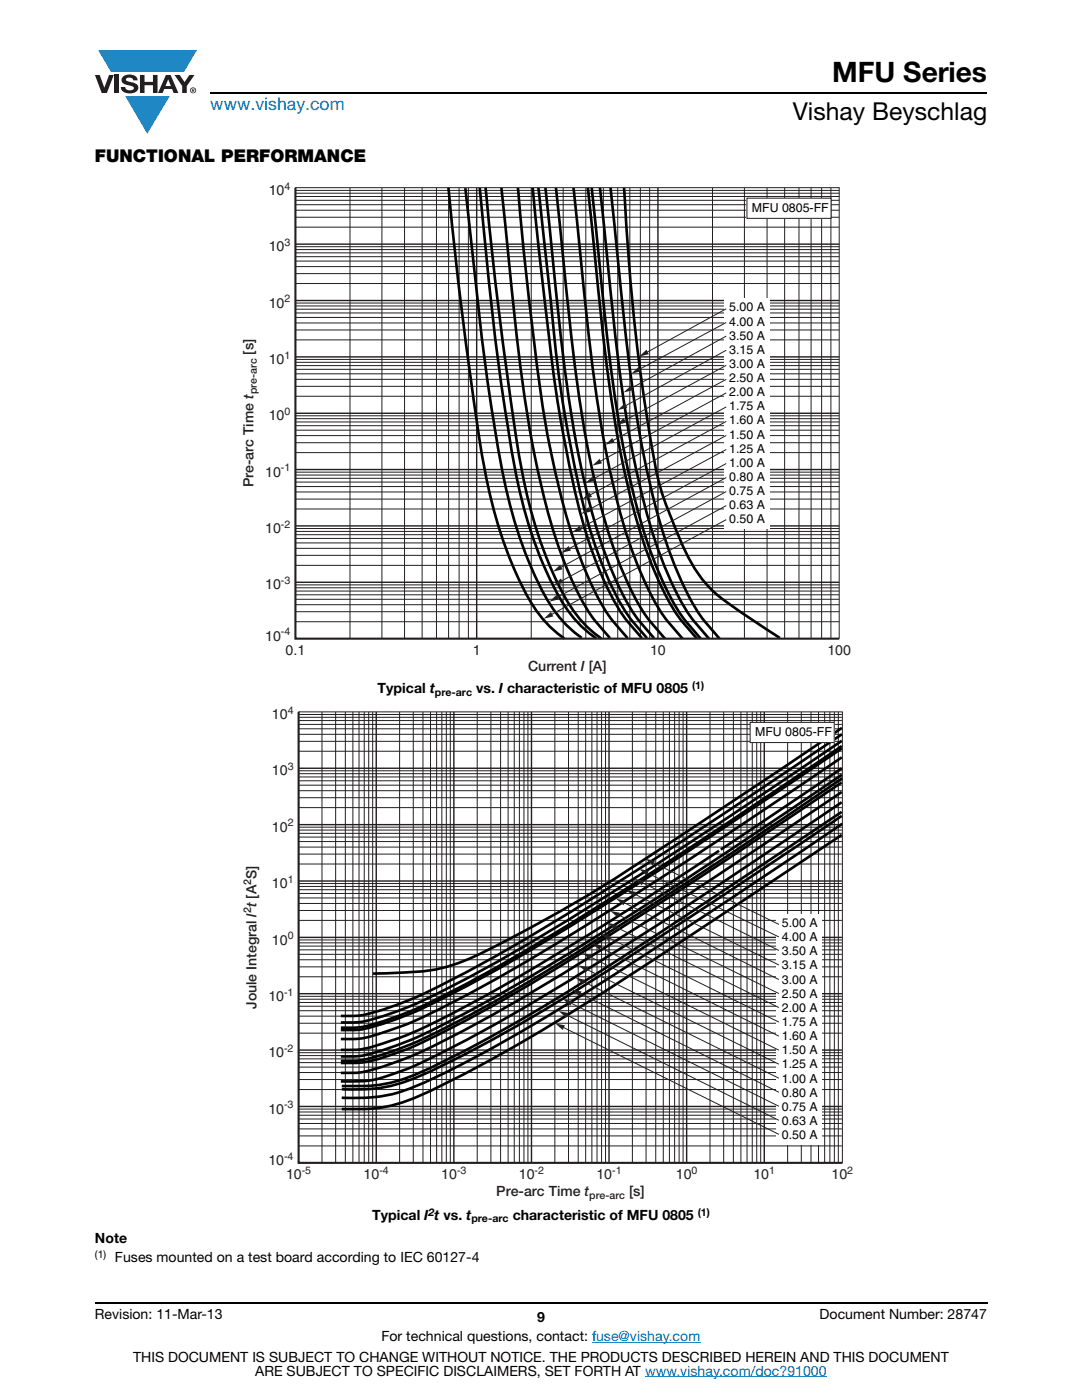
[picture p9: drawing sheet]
<svg xmlns="http://www.w3.org/2000/svg" width="216mm" height="279mm" viewBox="0 0 216 279" stroke-linecap="round" stroke-linejoin="round" font-family="sans-serif">
<g fill="#0a7fc3">
<path d="M19.6 10h19.7l-2.6 4.3h-1.1h-13.5z"/>
<path d="M25 19.2h8.9l-4.5 7.5z"/>
</g>
<g fill="#231f20">
<path d="M18.9 15h1l.9 2.5 1-2.5h.9l-1.4 3.6h-1z"/>
<path d="M22.9 15h.9v3.6h-.9z"/>
<path d="M24.6 15.3a2.1 2.1 0 0 1 2.8 .3l.1 .4h-.9a.79 .79 0 0 0-.7-.5 .79 .79 0 0 0-.8 .4l.3 .3 1 .2a1.08 1.08 0 0 1 1.2 1 1.08 1.08 0 0 1-1.1 1.2 1.73 1.73 0 0 1-2.4-1.2h.9a.96 .96 0 0 0 .8 .6 .96 .96 0 0 0 .9-.4 1.31 1.31 0 0 0-1.2-.6 1.03 1.03 0 0 1-1.1-.6 1.03 1.03 0 0 1 .2-1.1z"/>
<path d="M27.9 15h.9v1.3h1.7v-1.3h.9v3.6h-.9v-1.6h-1.7v1.6h-.9z"/>
<path d="M34.8 15h1.1l.9 1.4 1-1.4h1l-1.5 2.2v1.4h-.9v-1.4z"/>
<path d="M33.6 15.9l.5 1.3h-1.1zM33.1 15l-1.6 3.6h1l.3-.8h1.5l.3 .8h1l-1.6-3.6z"/>
<path d="M38.1 18a.46 .46 0 0 1 .9 0 .46 .46 0 0 1-.9 0zM37.9 18a.6 .6 0 0 0 1.2 0 .6 .6 0 0 0-1.2 0z"/>
<path d="M38.4 17.8h.2v.2h-.2zM38.3 17.7v.7h.1v-.3l.4 .3-.2-.3 .2-.2-.1-.2z"/>
</g>
<path d="M42 18.6h155M18.9 260h178.1" fill="none" stroke="#000" stroke-width=".36"/>
<path d="M118.1 267.9h21.7M128.7 274.8h36.3" fill="none" stroke="#007ec4" stroke-width=".2"/>
<path d="M48.2 36.2h121.6v98.4h-121.6z" fill="#fff"/>
<g fill="none" stroke="#231f20" stroke-width=".2">
<path d="M58.9 40h108.6M58.9 39.2h108.6M58.9 38.6h108.6M58.9 38h108.6M58.9 37.5h.1M58.9 37.5h108.6v90M69.8 37.5v90M76.2 37.5v90M80.7 37.5v90M84.2 37.5v90M87.1 37.5v90M89.5 37.5v90"/>
<path d="M91.6 37.5v90M93.5 37.5v90M106 37.5v90M112.4 37.5v90M116.9 37.5v90M120.4 37.5v90M123.3 37.5v90M125.7 37.5v90M127.8 37.5v90M129.6 37.5v90M142.2 37.5v90M148.5 37.5v90"/>
<path d="M153.1 37.5v90M156.6 37.5v90M159.4 37.5v90M161.8 37.5v90M163.9 37.5v90M165.8 37.5v90M58.9 56.6h108.6M58.9 54.6h108.6M58.9 53.2h108.6M58.9 52.1h108.6M58.9 51.2h108.6M58.9 50.5h108.6"/>
<path d="M58.9 49.8h108.6M58.9 49.2h108.6M58.9 45.3h108.6M58.9 43.4h108.6M58.9 42h108.6M58.9 40.9h108.6M58.9 79.1h108.6M58.9 77.1h108.6M58.9 75.7h108.6M58.9 74.6h108.6M58.9 73.7h108.6M58.9 73h108.6"/>
<path d="M58.9 72.3h108.6M58.9 71.7h108.6M58.9 67.8h108.6M58.9 65.9h108.6M58.9 64.5h108.6M58.9 63.4h108.6M58.9 62.5h108.6M58.9 61.7h108.6M58.9 61.1h108.6M58.9 60.5h108.6M58.9 99.6h108.6M58.9 98.2h108.6"/>
<path d="M58.9 97.1h108.6M58.9 96.2h108.6M58.9 95.5h108.6M58.9 94.8h108.6M58.9 94.2h108.6M58.9 90.3h108.6M58.9 88.4h108.6M58.9 86.9h108.6M58.9 85.9h108.6M58.9 85h108.6M58.9 84.2h108.6M58.9 83.6h108.6"/>
<path d="M58.9 83h108.6M58.9 119.6h108.6M58.9 118.7h108.6M58.9 118h108.6M58.9 117.3h108.6M58.9 116.7h108.6M58.9 112.8h108.6M58.9 110.8h108.6M58.9 109.4h108.6M58.9 108.4h108.6M58.9 107.5h108.6M58.9 106.7h108.6"/>
<path d="M58.9 106.1h108.6M58.9 105.5h108.6M58.9 101.6h108.6M58.9 124.1h108.6M58.9 122.1h108.6M58.9 120.7h108.6"/>
</g>
<path d="M95.1 37.5v90M131.3 37.5v90M58.9 60h108.5M58.9 48.7h108.5M58.9 71.2h108.5M58.9 93.7h108.5M58.9 82.5h108.5M58.9 116.2h108.5M58.9 105h108.5" fill="none" stroke="#231f20" stroke-width=".28"/>
<g fill="none" stroke="#020303" stroke-width=".53">
<path d="M89.5 37.5a804 804 0 0 0 7.3 56.5 81.7 81.7 0 0 0 9.4 26.5 22.1 22.1 0 0 0 6.4 6.9M92.9 37.5l.6 5.8a608.3 608.3 0 0 0 6.1 47.6 87.2 87.2 0 0 0 9.8 29.2 23.4 23.4 0 0 0 6.7 7.2M95.7 37.5l.1 1.2a603.2 603.2 0 0 0 6.6 52.9 83.4 83.4 0 0 0 10 28.9 23.1 23.1 0 0 0 6.6 6.9M96.9 37.5a789.1 789.1 0 0 0 7.2 56.5 81.6 81.6 0 0 0 9.4 26.5 22.1 22.1 0 0 0 6.5 6.9M100 37.5l.4 3.5a663.8 663.8 0 0 0 5.4 45.5 142.6 142.6 0 0 0 7.1 26.5 39 39 0 0 0 7.3 12.6l1.5 1.7M103.3 37.5l1.3 14 1.6 13.7a222.9 222.9 0 0 0 6.8 37.7 73.2 73.2 0 0 0 7.9 19.2l1.5 2 2.8 3.2M106.3 37.5l1.2 12.5 1.7 14a255 255 0 0 0 7.7 42.2 56.7 56.7 0 0 0 8.4 17.9l2.8 3.2M107.4 37.5l2.3 21a258.2 258.2 0 0 0 7.7 46.1 61.5 61.5 0 0 0 8.4 18.8l3.3 3.9M108.8 37.5l.4 3.5a672.8 672.8 0 0 0 5.4 45.5 142.7 142.7 0 0 0 7.1 26.5 39 39 0 0 0 7.3 12.6l1.5 1.7M110.9 37.5l.4 3.5a664.5 664.5 0 0 0 5.4 45.5 141.8 141.8 0 0 0 7.2 26.7 38.2 38.2 0 0 0 7.3 12.5l1.5 1.7M114.4 37.5l.4 3.5a651.4 651.4 0 0 0 5.4 45.5 141.8 141.8 0 0 0 7.2 26.7 38.2 38.2 0 0 0 7.3 12.5l1.5 1.7M117.3 37.5l.4 3.5a664.1 664.1 0 0 0 5.4 45.5 141.9 141.9 0 0 0 7.2 26.7 38.6 38.6 0 0 0 7.7 13l1 1.2"/>
<path d="M118.1 37.5l.3 3.5a672.9 672.9 0 0 0 5.5 45.5 141.9 141.9 0 0 0 7.1 26.7 38.2 38.2 0 0 0 7.3 12.5l1.5 1.7M119.7 37.5l.4 3.5a672.1 672.1 0 0 0 5.4 45.5 141.8 141.8 0 0 0 7.2 26.7 38.2 38.2 0 0 0 7.3 12.5l1.5 1.7M121.8 37.5l.4 3.5a663.7 663.7 0 0 0 5.4 45.5 141.8 141.8 0 0 0 7.2 26.7 38.2 38.2 0 0 0 7.3 12.5l1.5 1.7M124.5 37.5a395.6 395.6 0 0 0 6.8 57.9 84.6 84.6 0 0 0 7.4 18.2 28.4 28.4 0 0 0 9.2 8.6l7.7 5.1"/>
</g>
<path d="M89.5 37.5h.1M96.9 37.5h.1M112.4 127.5h.1M113.4 122.1h.1M116.1 127.5h.1M119.7 127.5h.1M119.8 125.1h.1M123.3 125.1h.1M127.2 125.1h.1M130.7 125.1h.1M137.8 125.1h.1" fill="none" stroke="#020303" stroke-width=".2"/>
<path d="M58.9 37.5v90h108.6" fill="none" stroke="#231f20" stroke-width=".42"/>
<path d="M149 39.6h16.8v4h-16.8z" fill="#fff"/>
<path d="M149 39.6h16.8v4h-16.8z" fill="none" stroke="#231f20" stroke-width=".2"/>
<path d="M144.4 59.5h9.2v46h-9.2z" fill="#fff"/>
<path d="M144.9 61.6l-16 8.8" fill="none" stroke="#231f20" stroke-width=".2"/>
<path d="M127.6 71.2l1.4-1.4 .5 .9z" fill="#231f20"/>
<path d="M144.9 64.4l-17.6 9.4" fill="none" stroke="#231f20" stroke-width=".2"/>
<path d="M126 74.6l1.4-1.4 .5 .9z" fill="#231f20"/>
<path d="M144.9 67.1l-19.1 10.5" fill="none" stroke="#231f20" stroke-width=".2"/>
<path d="M124.4 78.3l1.5-1.3 .5 .9z" fill="#231f20"/>
<path d="M144.9 69.9l-20.3 11.2" fill="none" stroke="#231f20" stroke-width=".2"/>
<path d="M123.3 81.8l1.4-1.3 .5 .9z" fill="#231f20"/>
<path d="M144.9 72.9l-20.5 11.2" fill="none" stroke="#231f20" stroke-width=".2"/>
<path d="M123 84.8l1.4-1.3 .5 .9z" fill="#231f20"/>
<path d="M144.9 75.7l-22.8 12.3" fill="none" stroke="#231f20" stroke-width=".2"/>
<path d="M120.7 88.8l1.5-1.4 .5 .9z" fill="#231f20"/>
<path d="M144.9 78.4l-25.3 13.8" fill="none" stroke="#231f20" stroke-width=".2"/>
<path d="M118.2 92.9l1.4-1.3 .5 .9z" fill="#231f20"/>
<path d="M144.9 81.2l-26.7 14.5" fill="none" stroke="#231f20" stroke-width=".2"/>
<path d="M116.8 96.4l1.4-1.3 .5 .9z" fill="#231f20"/>
<path d="M144.9 84.1l-27.3 14.8" fill="none" stroke="#231f20" stroke-width=".2"/>
<path d="M116.2 99.6l1.4-1.3 .5 .9z" fill="#231f20"/>
<path d="M144.9 86.9l-27.6 14.9" fill="none" stroke="#231f20" stroke-width=".2"/>
<path d="M116 102.6l1.4-1.4 .5 .9z" fill="#231f20"/>
<path d="M144.9 89.7l-29.3 15.8" fill="none" stroke="#231f20" stroke-width=".2"/>
<path d="M114.2 106.3l1.4-1.4 .5 .9z" fill="#231f20"/>
<path d="M144.9 92.5l-31.5 17.1" fill="none" stroke="#231f20" stroke-width=".2"/>
<path d="M112 110.3l1.5-1.3 .4 .9z" fill="#231f20"/>
<path d="M144.9 95.3l-33.2 18" fill="none" stroke="#231f20" stroke-width=".2"/>
<path d="M110.3 114.1l1.5-1.4 .4 .9z" fill="#231f20"/>
<path d="M144.9 98.1l-33.1 18" fill="none" stroke="#231f20" stroke-width=".2"/>
<path d="M110.5 116.8l1.4-1.4 .5 .9z" fill="#231f20"/>
<path d="M144.9 100.9l-33.9 18.4" fill="none" stroke="#231f20" stroke-width=".2"/>
<path d="M109.6 120.1l1.4-1.4 .5 .9z" fill="#231f20"/>
<path d="M144.9 103.7l-35 19" fill="none" stroke="#231f20" stroke-width=".2"/>
<path d="M108.5 123.5l1.4-1.4 .5 .9z" fill="#231f20"/>
<path d="M153 125.7h.1" fill="none" stroke="#231f20" stroke-width=".2"/>
<path d="M47.8 140.8h122.4v99.1h-122.4z" fill="#fff"/>
<g fill="none" stroke="#231f20" stroke-width=".2">
<path d="M59.6 142.1h.1M59.6 142.1h108.5v90M59.6 159.2h108.4M59.6 157.8h108.4M59.6 156.7h108.4M59.6 155.8h108.4M59.6 155.1h108.4M59.6 154.4h108.4M59.6 153.8h108.4M59.6 149.9h108.4M59.6 147.9h108.4M59.6 146.5h108.4"/>
<path d="M59.6 145.4h108.4M59.6 144.6h108.4M59.6 143.8h108.4M59.6 143.2h108.4M59.6 142.6h108.4M64.2 142.1v90M67 142.1v90M68.9 142.1v90M70.4 142.1v90M71.6 142.1v90M72.7 142.1v90M73.6 142.1v90"/>
<path d="M74.4 142.1v90M79.7 142.1v90M82.5 142.1v90M84.4 142.1v90M85.9 142.1v90M87.1 142.1v90M88.2 142.1v90M89.1 142.1v90M89.9 142.1v90M95.2 142.1v90M98 142.1v90M99.9 142.1v90"/>
<path d="M101.4 142.1v90M102.6 142.1v90M103.6 142.1v90M104.5 142.1v90M105.3 142.1v90M110.7 142.1v90M113.4 142.1v90M115.4 142.1v90M116.9 142.1v90M118.1 142.1v90M119.1 142.1v90M120 142.1v90"/>
<path d="M120.8 142.1v90M126.2 142.1v90M128.9 142.1v90M130.8 142.1v90M132.4 142.1v90M133.6 142.1v90M134.6 142.1v90M135.5 142.1v90M136.3 142.1v90M141.7 142.1v90M144.4 142.1v90M146.3 142.1v90"/>
<path d="M147.8 142.1v90M149.1 142.1v90M150.1 142.1v90M151 142.1v90M151.8 142.1v90M157.2 142.1v90M159.9 142.1v90M161.8 142.1v90M163.3 142.1v90M164.6 142.1v90M165.6 142.1v90M166.5 142.1v90"/>
<path d="M167.3 142.1v90M59.6 179.2h108.4M59.6 178.3h108.4M59.6 177.6h108.4M59.6 176.9h108.4M59.6 176.3h108.4M59.6 172.4h108.4M59.6 170.5h108.4M59.6 169.1h108.4M59.6 168h108.4M59.6 167.1h108.4M59.6 166.3h108.4"/>
<path d="M59.6 165.7h108.4M59.6 165.1h108.4M59.6 161.2h108.4M59.6 199.4h108.4M59.6 198.8h108.4M59.6 194.9h108.4M59.6 193h108.4M59.6 191.5h108.4M59.6 190.5h108.4M59.6 189.6h108.4M59.6 188.8h108.4M59.6 188.2h108.4"/>
<path d="M59.6 187.6h108.4M59.6 183.7h108.4M59.6 181.7h108.4M59.6 180.3h108.4M59.6 217.4h108.4M59.6 215.4h108.4M59.6 214h108.4M59.6 213h108.4M59.6 212.1h108.4M59.6 211.3h108.4M59.6 210.7h108.4M59.6 210.1h108.4"/>
<path d="M59.6 206.2h108.4M59.6 204.2h108.4M59.6 202.8h108.4M59.6 201.7h108.4M59.6 200.8h108.4M59.6 200.1h108.4M68.2 219.1h.1M71.2 219.2h.1M75.1 219h.1M59.6 228.7h108.4M59.6 226.7h108.4M59.6 225.3h108.4"/>
<path d="M59.6 224.2h108.4M59.6 223.3h108.4M59.6 222.6h108.4M59.6 221.9h108.4M59.6 221.3h108.4"/>
</g>
<g fill="none" stroke="#231f20" stroke-width=".28">
<path d="M59.6 153.3h108.4M75.1 142.1v90M90.6 142.1v90M106.1 142.1v90M121.5 142.1v90M137 142.1v90M152.5 142.1v90M59.6 175.8h108.4M59.6 164.6h108.4M59.6 198.3h108.4M59.6 187.1h108.4M59.6 209.6h108.4"/>
<path d="M59.6 220.8h108.4"/>
</g>
<g fill="none" stroke="#020303" stroke-width=".53">
<path d="M167.9 156.2l-22.3 15-12.4 8.1a624.7 624.7 0 0 1-40.4 24.4l-8.6 4.4a50.6 50.6 0 0 1-12.1 3.9l-4.1 .1M168 158.1l-22.5 15-14.3 9.4a565.1 565.1 0 0 1-41.1 24.4 71.4 71.4 0 0 1-18 7.1l-4.1 .1M168 148.9l-20.3 13.6-14.1 9.3a607.8 607.8 0 0 1-41.1 24.8 80.6 80.6 0 0 1-20.2 8.4l-4.3 .1M168 154.6l-18.5 12.5-15.9 10.5a605 605 0 0 1-41.1 24.8l-2 1.1a68.2 68.2 0 0 1-18.9 7.3h-3.6M168 151.1l-20.3 13.7-14.1 9.3a599.2 599.2 0 0 1-41.1 24.8 84 84 0 0 1-16.5 7.3 17.3 17.3 0 0 1-8 1.2M168 153.3l-24.2 16.3M168 147.8l-18.5 12.5-15.9 10.5a604.8 604.8 0 0 1-41.1 24.8l-2 1.1a68.2 68.2 0 0 1-18.9 7.3l-3.6 .1M168 149.3l-18.5 12.6-15.9 10.4a604.1 604.1 0 0 1-41.1 24.8l-2.1 1.1a68.2 68.2 0 0 1-18.8 7.3l-3.6 .1M168 145.3l-30.4 20.3a368.3 368.3 0 0 1-30.1 18.6l-6.2 3.4a58.2 58.2 0 0 1-13.9 5.8 96.4 96.4 0 0 1-13 .9M168 146.5l-20.3 13.7-14.1 9.3a606.4 606.4 0 0 1-41.1 24.8 81.7 81.7 0 0 1-19.2 8.1 17.7 17.7 0 0 1-5.3 .4M168 155.3l-19.7 13.5-15.6 10.2a615.5 615.5 0 0 1-40 24.2l-2.1 1.1a68.8 68.8 0 0 1-19 7.4h-3.6M143.5 169.8l-.4 .2a617.9 617.9 0 0 1-52.5 32.1 68.7 68.7 0 0 1-18.7 7.3l-3.9 .1"/>
<path d="M168 162l-29.7 19.8a526 526 0 0 1-45.9 28.1l-1.2 .6a61.2 61.2 0 0 1-14 5.8 43.4 43.4 0 0 1-9 .5M168 160.1l-18.5 12.5-15.9 10.4a604 604 0 0 1-41.1 24.8l-2 1.1a69.5 69.5 0 0 1-13.8 6 23.5 23.5 0 0 1-8.7 .9M168 162.8l-30.9 20.6a497.4 497.4 0 0 1-44.4 27.1l-1.2 .6a62.8 62.8 0 0 1-14.4 5.8l-3.7 .5h-5.2M168 166.6l-29.7 19.8a525 525 0 0 1-45.9 28.1l-1.2 .6a61.3 61.3 0 0 1-14 5.7 43.4 43.4 0 0 1-9 .5M168.1 164.4l-30 20a530.5 530.5 0 0 1-46.1 28.1 62 62 0 0 1-14.6 6.1 38.9 38.9 0 0 1-9.2 .5"/>
</g>
<path d="M59.6 142.1v90h108.5" fill="none" stroke="#231f20" stroke-width=".42"/>
<path d="M149.7 144.2h16.8v4h-16.8z" fill="#fff"/>
<path d="M149.7 144.2h16.8v4h-16.8z" fill="none" stroke="#231f20" stroke-width=".2"/>
<path d="M154.9 182.4h9.2v46h-9.2z" fill="#fff"/>
<path d="M130.2 172.1l25.2 12.4" fill="none" stroke="#231f20" stroke-width=".2"/>
<path d="M128.8 171.4l1.9 .4-.4 .9z" fill="#231f20"/>
<path d="M128.9 174.1l26.5 12.9" fill="none" stroke="#231f20" stroke-width=".2"/>
<path d="M127.5 173.4l2 .4-.5 .9z" fill="#231f20"/>
<path d="M126.4 178.3l29 14.3" fill="none" stroke="#231f20" stroke-width=".2"/>
<path d="M125 177.6l1.9 .4-.5 .9z" fill="#231f20"/>
<path d="M124.3 180l31.1 15.5" fill="none" stroke="#231f20" stroke-width=".2"/>
<path d="M122.9 179.4l2 .3-.5 1z" fill="#231f20"/>
<path d="M123.2 182.5l32.2 15.8" fill="none" stroke="#231f20" stroke-width=".2"/>
<path d="M121.8 181.8l1.9 .4-.5 .9z" fill="#231f20"/>
<path d="M122.6 184.9l32.8 16.2" fill="none" stroke="#231f20" stroke-width=".2"/>
<path d="M121.2 184.2l1.9 .4-.4 .9z" fill="#231f20"/>
<path d="M121.3 187.1l34.1 16.9" fill="none" stroke="#231f20" stroke-width=".2"/>
<path d="M119.9 186.4l1.9 .4-.4 .9z" fill="#231f20"/>
<path d="M119.5 189l35.9 17.8" fill="none" stroke="#231f20" stroke-width=".2"/>
<path d="M118.1 188.3l2 .4-.5 .9z" fill="#231f20"/>
<path d="M117.6 190.9l37.8 18.7" fill="none" stroke="#231f20" stroke-width=".2"/>
<path d="M116.2 190.2l1.9 .4-.4 .9z" fill="#231f20"/>
<path d="M116.9 193.4l38.5 19" fill="none" stroke="#231f20" stroke-width=".2"/>
<path d="M115.5 192.7l1.9 .4-.5 .9z" fill="#231f20"/>
<path d="M116.3 195.8l39.1 19.4" fill="none" stroke="#231f20" stroke-width=".2"/>
<path d="M114.9 195.1l1.9 .4-.5 .9z" fill="#231f20"/>
<path d="M115.5 198.2l39.9 19.8" fill="none" stroke="#231f20" stroke-width=".2"/>
<path d="M114.1 197.5l2 .4-.5 .9z" fill="#231f20"/>
<path d="M113.7 200.1l41.7 20.7" fill="none" stroke="#231f20" stroke-width=".2"/>
<path d="M112.3 199.4l2 .4-.5 .9z" fill="#231f20"/>
<path d="M112.9 202.5l42.5 21.1" fill="none" stroke="#231f20" stroke-width=".2"/>
<path d="M111.5 201.8l1.9 .4-.4 .9z" fill="#231f20"/>
<path d="M112.2 204.9l43.2 21.5" fill="none" stroke="#231f20" stroke-width=".2"/>
<path d="M110.8 204.2l1.9 .4-.4 1z" fill="#231f20"/>
<path d="M128 176.1l27.4 13.6" fill="none" stroke="#231f20" stroke-width=".2"/>
<path d="M126.6 175.4l1.9 .4-.4 .9z" fill="#231f20"/>
<text font-size="5.6" x="166" y="16.4">MFU Series</text>
<text font-size="4.9" x="158.2" y="24">Vishay Beyschlag</text>
<text font-size="3.5" fill="#007ec4" x="42" y="21.9">www.vishay.com</text>
<text font-size="3.5" x="18.9" y="32.3">FUNCTIONAL PERFORMANCE</text>
<g font-size="2.8" fill="#252222">
<text x="53.6" y="38.9">10</text>
<text x="53.6" y="50.2">10</text>
<text x="53.6" y="61.4">10</text>
<text x="53.6" y="72.7">10</text>
<text x="53.6" y="83.9">10</text>
<text x="52.9" y="95.1">10</text>
<text x="52.9" y="106.4">10</text>
<text x="52.9" y="117.6">10</text>
<text x="52.9" y="127.9">10</text>
<text x="57" y="130.6">0.1</text>
<text x="94.3" y="130.6">1</text>
<text x="129.7" y="130.6">10</text>
<text x="165.1" y="130.6">100</text>
<text x="54.3" y="143.5">10</text>
<text x="54.3" y="154.7">10</text>
<text x="54.3" y="166">10</text>
<text x="54.3" y="177.2">10</text>
<text x="54.3" y="188.5">10</text>
<text x="53.6" y="199.7">10</text>
<text x="53.6" y="211">10</text>
<text x="53.6" y="222.2">10</text>
<text x="53.6" y="232.5">10</text>
<text x="57.1" y="235.3">10</text>
<text x="72.6" y="235.3">10</text>
<text x="88.1" y="235.3">10</text>
<text x="103.5" y="235.3">10</text>
<text x="119" y="235.3">10</text>
<text x="134.9" y="235.3">10</text>
<text x="150.3" y="235.3">10</text>
<text x="165.9" y="235.3">10</text>
</g>
<g font-size="2.8" fill="#222420">
<text x="50.6" y="70.8" transform="rotate(-90 50.6 70.8)">[s]</text>
<text x="50.6" y="97.3" transform="rotate(-90 50.6 97.3)">Pre-arc Time t</text>
<text x="51.2" y="201.4" transform="rotate(-90 51.2 201.4)">Joule Integral l t [A S]</text>
</g>
<g font-size="2.8" fill="#231f20">
<text x="105.4" y="134">Current I [A]</text>
<text x="99" y="238.6">Pre-arc Time t</text>
<text x="125.5" y="238.6">[s]</text>
</g>
<g font-size="2.8">
<text x="75.4" y="138.3">Typical t</text>
<text x="95" y="138.3">vs. I characteristic of MFU 0805</text>
<text x="74.3" y="243.4">Typical I t vs. t</text>
<text x="102.3" y="243.4">characteristic of MFU 0805</text>
<text x="18.9" y="248">Note</text>
<text x="22.9" y="251.9">Fuses mounted on a test board according to IEC 60127-4</text>
<text x="18.9" y="263.3">Revision: 11-Mar-13</text>
<text x="107.2" y="263.8">9</text>
<text x="163.6" y="263.3">Document Number: 28747</text>
<text x="76.1" y="267.7">For technical questions, contact: fuse@vishay.com</text>
<text x="26.5" y="271.7">THIS DOCUMENT IS SUBJECT TO CHANGE WITHOUT NOTICE. THE PRODUCTS DESCRIBED HEREIN AND THIS DOCUMENT</text>
<text x="50.9" y="274.6">ARE SUBJECT TO SPECIFIC DISCLAIMERS, SET FORTH AT www.vishay.com/doc?91000</text>
</g>
<g font-size="2.5" fill="#020505">
<text x="150" y="42.3">MFU 0805-FF</text>
<text x="145.5" y="62.1">5.00 A</text>
<text x="145.5" y="65">4.00 A</text>
<text x="145.5" y="67.8">3.50 A</text>
<text x="145.5" y="70.6">3.15 A</text>
<text x="145.5" y="73.4">3.00 A</text>
<text x="145.5" y="76.3">2.50 A</text>
<text x="145.5" y="79.1">2.00 A</text>
<text x="145.5" y="81.9">1.75 A</text>
<text x="145.5" y="84.7">1.60 A</text>
<text x="145.5" y="87.5">1.50 A</text>
<text x="145.5" y="90.4">1.25 A</text>
<text x="145.5" y="93.2">1.00 A</text>
<text x="145.5" y="96">0.80 A</text>
<text x="145.5" y="98.8">0.75 A</text>
<text x="145.5" y="101.7">0.63 A</text>
<text x="145.5" y="104.5">0.50 A</text>
<text x="150.7" y="147">MFU 0805-FF</text>
<text x="156" y="185">5.00 A</text>
<text x="156" y="187.8">4.00 A</text>
<text x="156" y="190.6">3.50 A</text>
<text x="156" y="193.5">3.15 A</text>
<text x="156" y="196.3">3.00 A</text>
<text x="156" y="199.1">2.50 A</text>
<text x="156" y="201.9">2.00 A</text>
<text x="156" y="204.7">1.75 A</text>
<text x="156" y="207.6">1.60 A</text>
<text x="156" y="210.4">1.50 A</text>
<text x="156" y="213.2">1.25 A</text>
<text x="156" y="216">1.00 A</text>
<text x="156" y="218.9">0.80 A</text>
<text x="156" y="221.7">0.75 A</text>
<text x="156" y="224.5">0.63 A</text>
<text x="156" y="227.3">0.50 A</text>
</g>
<g font-size="2.1" fill="#252222">
<text x="56.8" y="37.8">4</text>
<text x="56.8" y="49.1">3</text>
<text x="56.8" y="60.3">2</text>
<text x="56.8" y="71.6">1</text>
<text x="56.8" y="82.8">0</text>
<text x="56.1" y="94.1">-1</text>
<text x="56.1" y="105.3">-2</text>
<text x="56.1" y="116.6">-3</text>
<text x="56.1" y="126.8">-4</text>
<text x="57.4" y="142.4">4</text>
<text x="57.4" y="153.7">3</text>
<text x="57.4" y="164.9">2</text>
<text x="57.4" y="176.2">1</text>
<text x="57.4" y="187.4">0</text>
<text x="56.7" y="198.7">-1</text>
<text x="56.7" y="209.9">-2</text>
<text x="56.7" y="221.2">-3</text>
<text x="56.7" y="231.4">-4</text>
<text x="60.2" y="234.2">-5</text>
<text x="75.7" y="234.2">-4</text>
<text x="91.2" y="234.2">-3</text>
<text x="106.7" y="234.2">-2</text>
<text x="122.2" y="234.2">-1</text>
<text x="138" y="234.2">0</text>
<text x="153.5" y="234.2">1</text>
<text x="169.1" y="234.2">2</text>
</g>
<g font-size="2.1" fill="#222420">
<text x="51.3" y="78.7" transform="rotate(-90 51.3 78.7)">pre-arc</text>
<text x="50.1" y="176.6" transform="rotate(-90 50.1 176.6)">2</text>
<text x="50.1" y="182.2" transform="rotate(-90 50.1 182.2)">2</text>
</g>
<g font-size="2.1">
<text x="138.1" y="137.5">(1)</text>
<text x="86.8" y="138.8">pre-arc</text>
<text x="85.5" y="242.6">2</text>
<text x="94.1" y="243.9">pre-arc</text>
<text x="139.2" y="242.6">(1)</text>
<text x="18.9" y="251.1">(1)</text>
</g>
<text font-size="2.1" fill="#231f20" x="117.6" y="239.3">pre-arc</text>
</svg>
